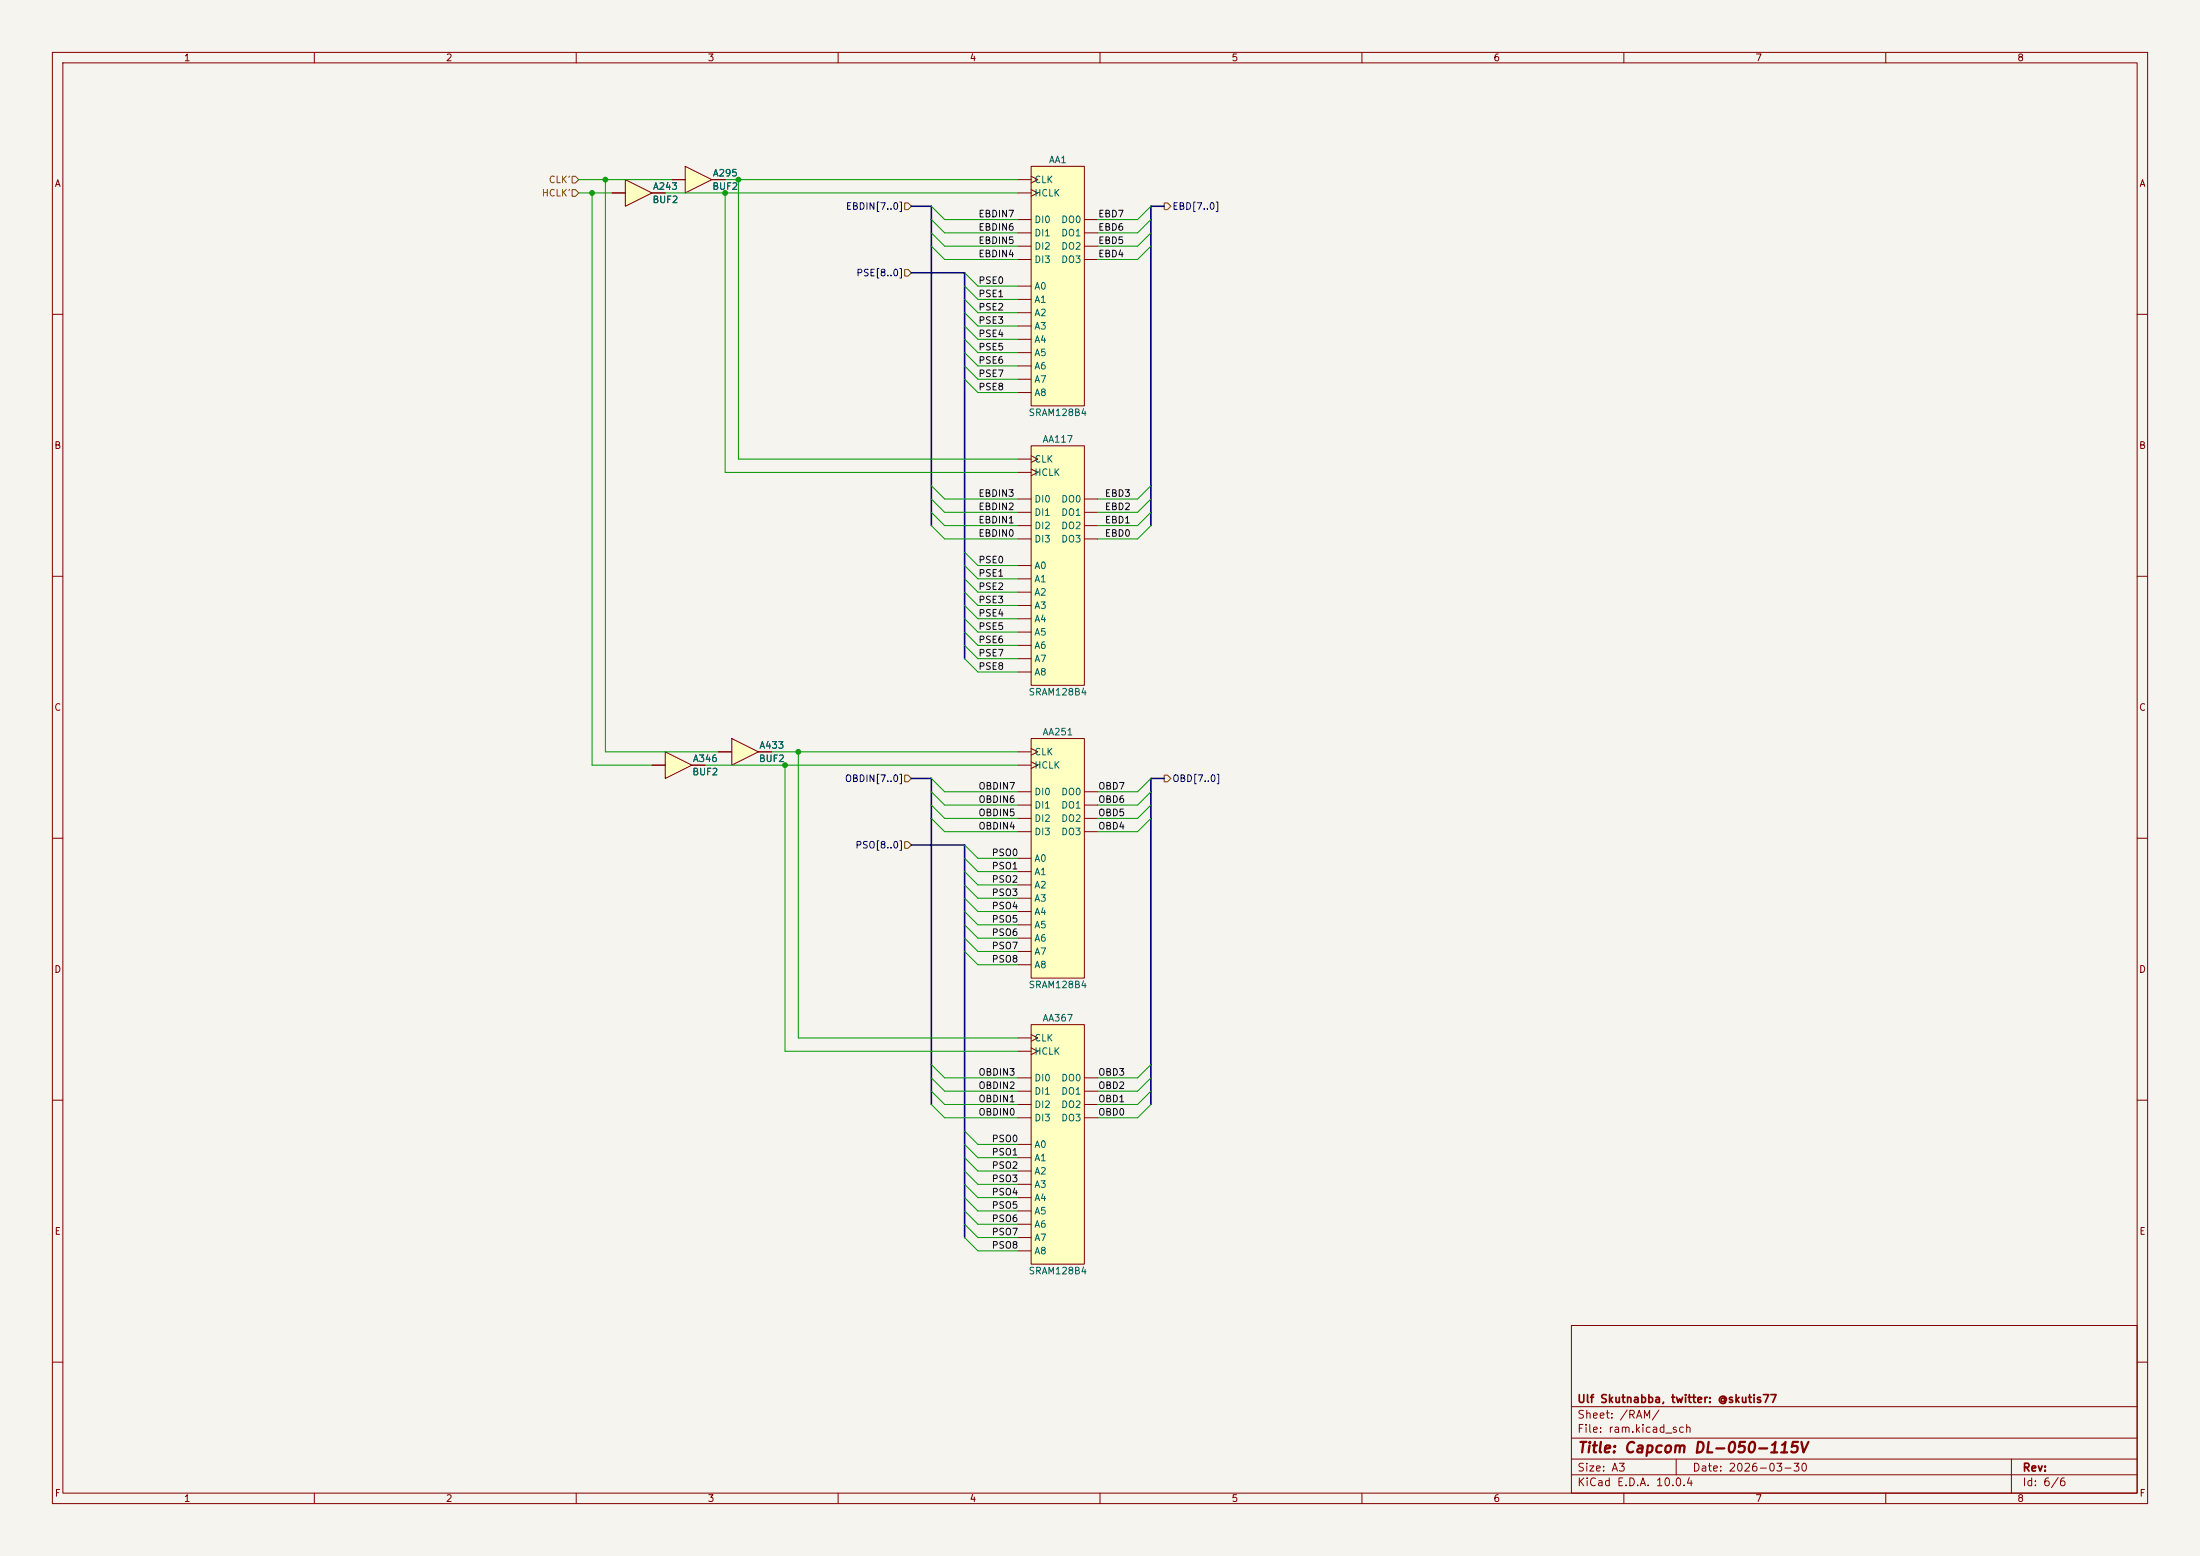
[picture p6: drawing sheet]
<svg xmlns="http://www.w3.org/2000/svg" width="420mm" height="297mm" viewBox="0 0 420 297" stroke-linecap="round" stroke-linejoin="round" font-family="sans-serif">
<path d="M0 0h420v297h-420z" fill="#f5f4ef" stroke="#f5f4ef" stroke-width=".19"/>
<g fill="none" stroke="#840000" stroke-width=".19">
<path d="M10 10h400v277h-400zM12 12h396v273h-396zM60 10v2M110 10v2M160 10v2M210 10v2M260 10v2M310 10v2M360 10v2M10 60h2M408 60h2M10 110h2"/>
<path d="M408 110h2M10 160h2M408 160h2M10 210h2M408 210h2M300 253h108v32h-108zM10 260h2M300 278.5h108M300 274.5h108M300 268.5h108M320 278.5v3M384 278.5v6.5"/>
<path d="M408 260h2M60 285v2M110 285v2M160 285v2M210 285v2M260 285v2M300 281.5h108M310 285v2M360 285v2"/>
</g>
<path d="M127 143.5l5.1 2.6-5.1 2.5z" fill="#ffffc2"/>
<path d="M124.5 146.1h2.5M127 143.5l5.1 2.6-5.1 2.5zM132.1 146.1h2.5" fill="none" stroke="#840000" stroke-width=".19"/>
<path d="M139.7 141l5.1 2.5-5.1 2.6z" fill="#ffffc2"/>
<path d="M137.2 143.5h2.5M139.7 141l5.1 2.5-5.1 2.6zM144.8 143.5h2.5" fill="none" stroke="#840000" stroke-width=".19"/>
<path d="M119.4 34.3l5.1 2.5-5.1 2.6z" fill="#ffffc2"/>
<path d="M116.8 36.8h2.6M119.4 34.3l5.1 2.5-5.1 2.6zM124.5 36.8h2.5" fill="none" stroke="#840000" stroke-width=".19"/>
<path d="M196.8 31.8h10.2v45.7h-10.2z" fill="#ffffc2"/>
<g fill="none" stroke="#840000" stroke-width=".19">
<path d="M194.3 34.3h2.5M194.3 36.8h2.5M196.8 31.8h10.2v45.7h-10.2zM196.8 33.7l1.3 .6-1.3 .6M196.8 36.2l1.3 .6-1.3 .7M194.3 41.9h2.5M194.3 44.5h2.5M194.3 47h2.5M194.3 49.5h2.5M194.3 54.6h2.5M194.3 57.2h2.5M194.3 59.7h2.5"/>
<path d="M207 41.9h2.5M207 44.5h2.5M207 47h2.5M207 49.5h2.5M194.3 62.2h2.5M194.3 64.8h2.5M194.3 67.3h2.5M194.3 69.9h2.5M194.3 72.4h2.5M194.3 74.9h2.5"/>
</g>
<path d="M196.8 85.1h10.2v45.7h-10.2z" fill="#ffffc2"/>
<g fill="none" stroke="#840000" stroke-width=".19">
<path d="M194.3 87.6h2.5M194.3 95.3h2.5M194.3 97.8h2.5M194.3 90.2h2.5M196.8 85.1h10.2v45.7h-10.2zM196.8 87l1.3 .6-1.3 .7M196.8 89.5l1.3 .7-1.3 .6M207 95.3h2.5M207 97.8h2.5M194.3 100.3h2.5M194.3 102.9h2.5M194.3 108h2.5"/>
<path d="M194.3 110.5h2.5M194.3 113h2.5M194.3 115.6h2.5M194.3 118.1h2.5M207 100.3h2.5M207 102.9h2.5M194.3 120.7h2.5M194.3 123.2h2.5M194.3 125.7h2.5M194.3 128.3h2.5"/>
</g>
<path d="M196.8 195.6h10.2v45.7h-10.2z" fill="#ffffc2"/>
<g fill="none" stroke="#840000" stroke-width=".19">
<path d="M194.3 198.1h2.5M196.8 195.6h10.2v45.7h-10.2zM196.8 197.5l1.3 .6-1.3 .7M194.3 205.7h2.5M194.3 208.3h2.5M194.3 210.8h2.5M194.3 213.4h2.5M194.3 218.4h2.5M194.3 200.7h2.5M196.8 200l1.3 .7-1.3 .6M207 205.7h2.5M207 208.3h2.5"/>
<path d="M207 210.8h2.5M207 213.4h2.5M194.3 221h2.5M194.3 223.5h2.5M194.3 226.1h2.5M194.3 228.6h2.5M194.3 231.1h2.5M194.3 233.7h2.5M194.3 236.2h2.5M194.3 238.8h2.5"/>
</g>
<path d="M130.8 31.8l5.1 2.5-5.1 2.5z" fill="#ffffc2"/>
<path d="M128.3 34.3h2.5M130.8 31.8l5.1 2.5-5.1 2.5zM135.9 34.3h2.5" fill="none" stroke="#840000" stroke-width=".19"/>
<path d="M196.8 141h10.2v45.7h-10.2z" fill="#ffffc2"/>
<g fill="none" stroke="#840000" stroke-width=".19">
<path d="M116.8 36.8h2.6M124.5 36.8h2.5M128.3 34.3h2.5M135.9 34.3h2.5M124.5 146.1h2.5M132.1 146.1h2.5M137.2 143.5h2.5M144.8 143.5h2.5M194.3 143.5h2.5M194.3 151.1h2.5M194.3 153.7h2.5M194.3 156.2h2.5"/>
<path d="M194.3 158.8h2.5M194.3 146.1h2.5M196.8 141h10.2v45.7h-10.2zM196.8 142.9l1.3 .6-1.3 .6M196.8 145.4l1.3 .7-1.3 .6M207 151.1h2.5M207 153.7h2.5M207 156.2h2.5M207 158.8h2.5M194.3 163.8h2.5M194.3 166.4h2.5M194.3 168.9h2.5"/>
<path d="M194.3 171.5h2.5M194.3 174h2.5M194.3 176.5h2.5M194.3 179.1h2.5M194.3 181.6h2.5M194.3 184.2h2.5"/>
</g>
<path d="M109.2 36.2h.7l.6 .6-.6 .7h-.7zM109.2 33.7h.7l.6 .6-.6 .6h-.7zM172.7 38.7h.7l.6 .7-.6 .6h-.7zM222.2 38.7h.7l.6 .7-.6 .6h-.7zM172.7 51.4h.7l.6 .7-.6 .6h-.7zM172.7 148h.7l.6 .6-.6 .6h-.7zM222.2 148h.7l.6 .6-.6 .6h-.7zM172.7 160.7h.7l.6 .6-.6 .6h-.7z" fill="none" stroke="#725600" stroke-width=".19"/>
<path d="M174 39.4h3.8v60.9M222.2 39.4h-2.5v60.9M174 52.1h10.1v73.6M174 148.6h3.8v62.2M222.2 148.6h-2.5v62.2M174 161.3h10.1v74.9" fill="none" stroke="#000084" stroke-width=".3"/>
<g fill="none" stroke="#009600" stroke-width=".19">
<path d="M110.5 36.8h6.3M110.5 34.3h17.8M113 36.8v109.3h11.5M115.6 34.3v109.2h21.6M127 36.8h67.3M138.4 34.3h55.9M138.4 36.8v53.4h55.9M141 34.3v53.3h53.3M177.8 39.4l2.5 2.5h14M219.7 39.4l-2.5 2.5h-7.7M177.8 47l2.5 2.5h14M177.8 41.9l2.5 2.6h14"/>
<path d="M177.8 44.5l2.5 2.5h14M184.1 52.1l2.6 2.5h7.6M184.1 54.6l2.6 2.6h7.6M184.1 57.2l2.6 2.5h7.6M184.1 59.7l2.6 2.5h7.6M219.7 47l-2.5 2.5h-7.7M219.7 41.9l-2.5 2.6h-7.7M219.7 44.5l-2.5 2.5h-7.7M184.1 67.3l2.6 2.6h7.6M184.1 64.8l2.6 2.5h7.6M184.1 62.2l2.6 2.6h7.6M184.1 72.4l2.6 2.5h7.6"/>
<path d="M184.1 69.9l2.6 2.5h7.6M177.8 95.3l2.5 2.5h14M177.8 97.8l2.5 2.5h14M177.8 92.7l2.5 2.6h14M219.7 95.3l-2.5 2.5h-7.7M219.7 97.8l-2.5 2.5h-7.7M219.7 92.7l-2.5 2.6h-7.7M177.8 100.3l2.5 2.6h14M184.1 113l2.6 2.6h7.6M184.1 118.1l2.6 2.6h7.6M184.1 108l2.6 2.5h7.6M184.1 105.4l2.6 2.6h7.6"/>
<path d="M184.1 115.6l2.6 2.5h7.6M184.1 110.5l2.6 2.5h7.6M219.7 100.3l-2.5 2.6h-7.7M184.1 120.7l2.6 2.5h7.6M184.1 125.7l2.6 2.6h7.6M184.1 123.2l2.6 2.5h7.6M134.6 146.1h59.7M147.3 143.5h47M149.9 146.1v54.6h44.4M152.4 143.5v54.6h41.9M177.8 148.6l2.5 2.5h14M177.8 151.1l2.5 2.6h14"/>
<path d="M177.8 156.2l2.5 2.6h14M177.8 153.7l2.5 2.5h14M219.7 148.6l-2.5 2.5h-7.7M219.7 151.1l-2.5 2.6h-7.7M219.7 156.2l-2.5 2.6h-7.7M219.7 153.7l-2.5 2.5h-7.7M184.1 179.1l2.6 2.5h7.6M184.1 171.5l2.6 2.5h7.6M184.1 166.4l2.6 2.5h7.6M184.1 174l2.6 2.5h7.6M184.1 168.9l2.6 2.6h7.6M184.1 176.5l2.6 2.6h7.6"/>
<path d="M184.1 161.3l2.6 2.5h7.6M184.1 163.8l2.6 2.6h7.6M184.1 181.6l2.6 2.6h7.6M177.8 203.2l2.5 2.5h14M177.8 208.3l2.5 2.5h14M177.8 210.8l2.5 2.6h14M177.8 205.7l2.5 2.6h14M184.1 215.9l2.6 2.5h7.6M184.1 218.4l2.6 2.6h7.6M219.7 203.2l-2.5 2.5h-7.7M219.7 208.3l-2.5 2.5h-7.7M219.7 210.8l-2.5 2.6h-7.7"/>
<path d="M219.7 205.7l-2.5 2.6h-7.7M184.1 226.1l2.6 2.5h7.6M184.1 223.5l2.6 2.6h7.6M184.1 233.7l2.6 2.5h7.6M184.1 231.1l2.6 2.6h7.6M184.1 228.6l2.6 2.5h7.6M184.1 236.2l2.6 2.6h7.6M184.1 221l2.6 2.5h7.6"/>
</g>
<g fill="#009600" stroke="#009600" stroke-width=".19">
<circle cx="115.6" cy="34.3" r=".46"/>
<circle cx="141" cy="34.3" r=".46"/>
<circle cx="138.4" cy="36.8" r=".46"/>
<circle cx="113" cy="36.8" r=".46"/>
<circle cx="152.4" cy="143.5" r=".46"/>
<circle cx="149.9" cy="146.1" r=".46"/>
</g>
<text font-size="2" fill="#840000" x="301" y="277.8">Title: Capcom DL-050-115V</text>
<g font-size="1.5" fill="#840000">
<text x="301" y="268.1">Ulf Skutnabba, twitter: @skutis77</text>
<text x="301" y="273.8">File: ram.kicad_sch</text>
<text x="301" y="271.1">Sheet: /RAM/</text>
<text x="301" y="281.2">Size: A3</text>
<text x="323" y="281.2">Date: 2026-03-30</text>
<text x="386" y="281.2">Rev:</text>
<text x="301" y="284">KiCad E.D.A. 10.0.4</text>
<text x="386" y="284">Id: 6/6</text>
</g>
<g font-size="1.3" fill="#840000">
<text x="35" y="12">1</text>
<text x="85" y="12">2</text>
<text x="135" y="12">3</text>
<text x="185" y="12">4</text>
<text x="235" y="12">5</text>
<text x="285" y="12">6</text>
<text x="335" y="12">7</text>
<text x="385" y="12">8</text>
<text x="10.3" y="36">A</text>
<text x="408.3" y="36">A</text>
<text x="10.3" y="86">B</text>
<text x="408.2" y="86">B</text>
<text x="10.3" y="136">C</text>
<text x="408.2" y="136">C</text>
<text x="10.3" y="186">D</text>
<text x="408.2" y="186">D</text>
<text x="10.3" y="236">E</text>
<text x="408.3" y="236">E</text>
<text x="10.3" y="286">F</text>
<text x="35" y="287">1</text>
<text x="85" y="287">2</text>
<text x="135" y="287">3</text>
<text x="185" y="287">4</text>
<text x="235" y="287">5</text>
<text x="285" y="287">6</text>
<text x="335" y="287">7</text>
<text x="385" y="287">8</text>
<text x="408.3" y="286">F</text>
</g>
<g font-size="1.3" fill="#725600">
<text x="104.7" y="35.3">CLK'</text>
<text x="103.3" y="37.8">HCLK'</text>
</g>
<g font-size="1.3" fill="#006464">
<text x="136" y="34">A295</text>
<text x="197.4" y="35.3">CLK</text>
<text x="200.1" y="31.5">AA1</text>
<text x="124.4" y="39.1">BUF2</text>
<text x="124.5" y="36.5">A243</text>
<text x="135.9" y="36.5">BUF2</text>
<text x="197.4" y="37.8">HCLK</text>
<text x="197.4" y="42.9">DI0</text>
<text x="197.4" y="45.4">DI1</text>
<text x="197.4" y="48">DI2</text>
<text x="202.5" y="42.9">DO0</text>
<text x="202.5" y="45.4">DO1</text>
<text x="202.5" y="48">DO2</text>
<text x="197.4" y="50.5">DI3</text>
<text x="202.5" y="50.5">DO3</text>
<text x="197.4" y="55.6">A0</text>
<text x="197.4" y="58.1">A1</text>
<text x="197.4" y="60.7">A2</text>
<text x="197.4" y="63.2">A3</text>
<text x="197.4" y="65.7">A4</text>
<text x="197.4" y="68.3">A5</text>
<text x="197.4" y="70.8">A6</text>
<text x="197.4" y="73.4">A7</text>
<text x="197.4" y="75.9">A8</text>
<text x="196.3" y="79.7">SRAM128B4</text>
<text x="197.4" y="88.6">CLK</text>
<text x="198.9" y="84.8">AA117</text>
<text x="197.4" y="91.1">HCLK</text>
<text x="197.4" y="96.2">DI0</text>
<text x="197.4" y="98.8">DI1</text>
<text x="197.4" y="101.3">DI2</text>
<text x="202.5" y="96.2">DO0</text>
<text x="202.5" y="98.8">DO1</text>
<text x="202.5" y="101.3">DO2</text>
<text x="197.4" y="103.8">DI3</text>
<text x="202.5" y="103.8">DO3</text>
<text x="197.4" y="108.9">A0</text>
<text x="197.4" y="111.5">A1</text>
<text x="197.4" y="114">A2</text>
<text x="197.4" y="116.5">A3</text>
<text x="197.4" y="119.1">A4</text>
<text x="197.4" y="121.6">A5</text>
<text x="197.4" y="124.2">A6</text>
<text x="197.4" y="126.7">A7</text>
<text x="197.4" y="129.2">A8</text>
<text x="196.3" y="133.1">SRAM128B4</text>
<text x="144.9" y="143.2">A433</text>
<text x="198.9" y="140.7">AA251</text>
<text x="132.1" y="148.3">BUF2</text>
<text x="132.2" y="145.8">A346</text>
<text x="144.8" y="145.8">BUF2</text>
<text x="197.4" y="144.5">CLK</text>
<text x="197.4" y="147">HCLK</text>
<text x="197.4" y="152.1">DI0</text>
<text x="197.4" y="154.6">DI1</text>
<text x="202.5" y="152.1">DO0</text>
<text x="202.5" y="154.6">DO1</text>
<text x="197.4" y="157.2">DI2</text>
<text x="197.4" y="159.7">DI3</text>
<text x="202.5" y="157.2">DO2</text>
<text x="202.5" y="159.7">DO3</text>
<text x="197.4" y="164.8">A0</text>
<text x="197.4" y="167.3">A1</text>
<text x="197.4" y="169.9">A2</text>
<text x="197.4" y="172.4">A3</text>
<text x="197.4" y="175">A4</text>
<text x="197.4" y="177.5">A5</text>
<text x="197.4" y="180">A6</text>
<text x="197.4" y="182.6">A7</text>
<text x="197.4" y="185.1">A8</text>
<text x="196.3" y="188.9">SRAM128B4</text>
<text x="198.9" y="195.3">AA367</text>
<text x="197.4" y="199.1">CLK</text>
<text x="197.4" y="201.6">HCLK</text>
<text x="197.4" y="206.7">DI0</text>
<text x="197.4" y="209.3">DI1</text>
<text x="202.5" y="206.7">DO0</text>
<text x="202.5" y="209.3">DO1</text>
<text x="197.4" y="211.8">DI2</text>
<text x="197.4" y="214.3">DI3</text>
<text x="202.5" y="211.8">DO2</text>
<text x="202.5" y="214.3">DO3</text>
<text x="197.4" y="219.4">A0</text>
<text x="197.4" y="222">A1</text>
<text x="197.4" y="224.5">A2</text>
<text x="197.4" y="227">A3</text>
<text x="197.4" y="229.6">A4</text>
<text x="197.4" y="232.1">A5</text>
<text x="197.4" y="234.7">A6</text>
<text x="197.4" y="237.2">A7</text>
<text x="197.4" y="239.7">A8</text>
<text x="196.3" y="243.5">SRAM128B4</text>
</g>
<g font-size="1.3" fill="#000084">
<text x="161.4" y="40.3">EBDIN[7..0]</text>
<text x="223.7" y="40.3">EBD[7..0]</text>
<text x="163.4" y="53">PSE[8..0]</text>
<text x="161.2" y="149.6">OBDIN[7..0]</text>
<text x="223.7" y="149.6">OBD[7..0]</text>
<text x="163.2" y="162.3">PSO[8..0]</text>
</g>
<g font-size="1.3" fill="#0f0f0f">
<text x="186.7" y="41.8">EBDIN7</text>
<text x="209.5" y="41.8">EBD7</text>
<text x="186.7" y="44.3">EBDIN6</text>
<text x="186.7" y="46.9">EBDIN5</text>
<text x="209.5" y="46.9">EBD5</text>
<text x="209.5" y="44.3">EBD6</text>
<text x="186.7" y="49.4">EBDIN4</text>
<text x="209.5" y="49.4">EBD4</text>
<text x="186.7" y="57">PSE1</text>
<text x="186.7" y="59.6">PSE2</text>
<text x="186.7" y="54.5">PSE0</text>
<text x="186.7" y="62.1">PSE3</text>
<text x="186.7" y="64.6">PSE4</text>
<text x="186.7" y="69.7">PSE6</text>
<text x="186.7" y="67.2">PSE5</text>
<text x="186.7" y="72.3">PSE7</text>
<text x="186.7" y="74.8">PSE8</text>
<text x="186.7" y="95.1">EBDIN3</text>
<text x="210.8" y="95.1">EBD3</text>
<text x="186.7" y="100.2">EBDIN1</text>
<text x="186.7" y="97.7">EBDIN2</text>
<text x="210.8" y="100.2">EBD1</text>
<text x="210.8" y="97.7">EBD2</text>
<text x="186.7" y="102.7">EBDIN0</text>
<text x="186.7" y="107.8">PSE0</text>
<text x="210.8" y="102.7">EBD0</text>
<text x="186.7" y="110.4">PSE1</text>
<text x="186.7" y="112.9">PSE2</text>
<text x="186.7" y="118">PSE4</text>
<text x="186.7" y="115.4">PSE3</text>
<text x="186.7" y="125.6">PSE7</text>
<text x="186.7" y="123.1">PSE6</text>
<text x="186.7" y="120.5">PSE5</text>
<text x="186.7" y="128.1">PSE8</text>
<text x="186.7" y="153.5">OBDIN6</text>
<text x="186.7" y="151">OBDIN7</text>
<text x="209.5" y="153.5">OBD6</text>
<text x="209.5" y="151">OBD7</text>
<text x="186.7" y="156.1">OBDIN5</text>
<text x="186.7" y="158.6">OBDIN4</text>
<text x="209.5" y="158.6">OBD4</text>
<text x="209.5" y="156.1">OBD5</text>
<text x="189.2" y="166.2">PSO1</text>
<text x="189.2" y="163.7">PSO0</text>
<text x="189.2" y="171.3">PSO3</text>
<text x="189.2" y="168.8">PSO2</text>
<text x="189.2" y="173.9">PSO4</text>
<text x="189.2" y="178.9">PSO6</text>
<text x="189.2" y="176.4">PSO5</text>
<text x="189.2" y="181.5">PSO7</text>
<text x="189.2" y="184">PSO8</text>
<text x="186.7" y="205.6">OBDIN3</text>
<text x="186.7" y="208.2">OBDIN2</text>
<text x="209.5" y="205.6">OBD3</text>
<text x="209.5" y="208.2">OBD2</text>
<text x="186.7" y="213.2">OBDIN0</text>
<text x="186.7" y="210.7">OBDIN1</text>
<text x="209.5" y="213.2">OBD0</text>
<text x="209.5" y="210.7">OBD1</text>
<text x="189.2" y="218.3">PSO0</text>
<text x="189.2" y="220.9">PSO1</text>
<text x="189.2" y="223.4">PSO2</text>
<text x="189.2" y="225.9">PSO3</text>
<text x="189.2" y="231">PSO5</text>
<text x="189.2" y="233.6">PSO6</text>
<text x="189.2" y="228.5">PSO4</text>
<text x="189.2" y="238.6">PSO8</text>
<text x="189.2" y="236.1">PSO7</text>
</g>
</svg>
